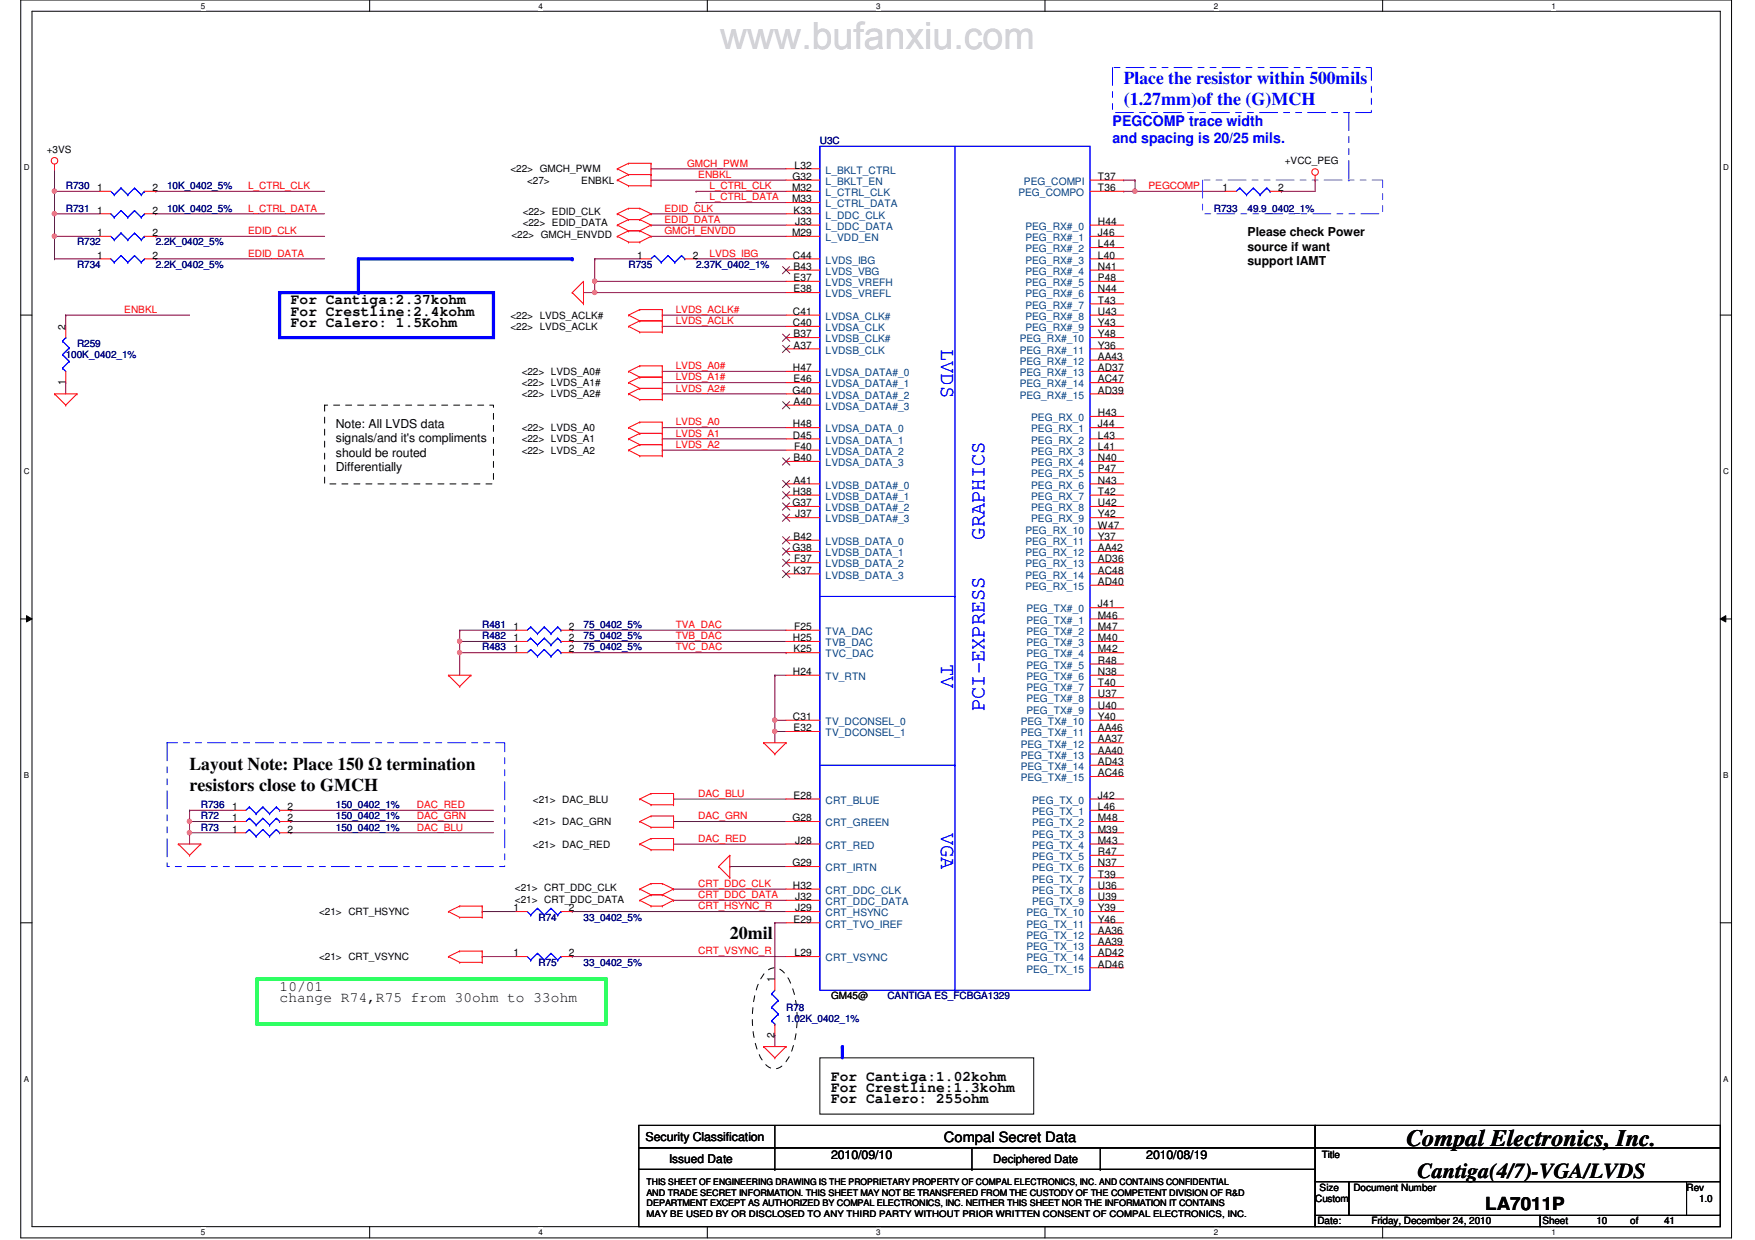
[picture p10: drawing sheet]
<svg xmlns="http://www.w3.org/2000/svg" width="297mm" height="210mm" viewBox="0 0 297 210" stroke-linecap="round" stroke-linejoin="round" font-family="sans-serif">
<path d="M3.5 0h289.6v209.5h-289.6zM5.4 1.9h285.8v205.7h-285.8z" fill="none" stroke="#000" stroke-width=".17"/>
<g fill="#fff">
<path d="M34 .2h.8v1.5h-.8z"/>
<path d="M34 207.9h.8v1.5h-.8z"/>
</g>
<path d="M62.6 0v1.9M62.6 207.6v1.9" fill="none" stroke="#000" stroke-width=".17"/>
<g fill="#fff">
<path d="M91.1 .2h.8v1.5h-.8z"/>
<path d="M91.1 207.9h.8v1.5h-.8z"/>
</g>
<path d="M119.7 0v1.9M119.7 207.6v1.9" fill="none" stroke="#000" stroke-width=".17"/>
<g fill="#fff">
<path d="M148.3 .2h.8v1.5h-.8z"/>
<path d="M148.3 207.9h.8v1.5h-.8z"/>
</g>
<path d="M176.9 0v1.9M176.9 207.6v1.9" fill="none" stroke="#000" stroke-width=".17"/>
<g fill="#fff">
<path d="M205.4 .2h.8v1.5h-.8z"/>
<path d="M205.4 207.9h.8v1.5h-.8z"/>
</g>
<path d="M234 0v1.9M234 207.6v1.9" fill="none" stroke="#000" stroke-width=".17"/>
<g fill="#fff">
<path d="M262.6 .2h.8v1.5h-.8z"/>
<path d="M262.6 207.9h.8v1.5h-.8z"/>
<path d="M4 27.6h1v1.5h-1z"/>
<path d="M291.7 27.6h.9v1.5h-.9z"/>
<path d="M4 79h1v1.6h-1z"/>
<path d="M291.7 79h.9v1.6h-.9z"/>
</g>
<path d="M3.5 53.3h1.9M291.2 53.3h1.9" fill="none" stroke="#000" stroke-width=".17"/>
<g fill="#fff">
<path d="M4 130.5h.9v1.5h-.9z"/>
<path d="M291.7 130.5h.9v1.5h-.9z"/>
</g>
<path d="M3.5 104.8h1.9M4.5 104.2l.9 .6-.9 .5zM291.2 104.8l.9-.6v1.1zM291.2 104.8h1.9" fill="none" stroke="#000" stroke-width=".17"/>
<path d="M4.5 104.2l.9 .6-.9 .5zM291.2 104.8l.9-.6v1.1z" fill="#000"/>
<g fill="#fff">
<path d="M4 181.9h.9v1.5h-.9z"/>
<path d="M291.7 181.9h.9v1.5h-.9z"/>
</g>
<path d="M3.5 156.2h1.9M291.2 156.2h1.9" fill="none" stroke="#000" stroke-width=".17"/>
<g fill="none" stroke="#800040" stroke-width=".17">
<path d="M110.2 30.5h.1M110.2 30.5h22.8M117.8 32.4h.1M117.8 32.4h15.2M192.1 32.4h.1M192.1 32.4h15.2M216.9 32.4h.1M222.6 30.5h.1M222.6 30.5v1.9h-5.7M110.2 40h.1M110.2 40h22.8M112.1 53.3h.1"/>
<path d="M112.1 55.2h.1M112.1 53.3h20.9M112.1 55.2h20.9M112.1 72.4h.1M112.1 64.8h.1M112.1 66.7h.1M112.1 74.3h.1M112.1 76.2h.1M112.1 62.9h.1M112.1 72.4h20.9M112.1 64.8h20.9M112.1 66.7h20.9"/>
<path d="M112.1 74.3h20.9M112.1 76.2h20.9M112.1 62.9h20.9M131.1 114.3h.1M131.1 114.3h1.9M114 139.1h.1M114 135.3h.1M114 139.1h19M114 135.3h19M114 142.9h.1M114 142.9h19M123.5 146.7h.1"/>
<path d="M123.5 146.7h9.5"/>
</g>
<circle cx="192.1" cy="32.4" r=".37" fill="#f0f"/>
<circle cx="192.1" cy="32.4" r=".37" fill="none" stroke="#f0f" stroke-width=".17"/>
<path d="M190.2 30.5h.1M190.2 32.4h.1M190.2 30.5h1.9M192.1 30.5h.1M192.1 30.5v1.9h-1.9M131.1 123.8h.1M131.1 121.9h.1M131.1 123.8h1.9M131.1 121.9v1.9" fill="none" stroke="#800040" stroke-width=".17"/>
<circle cx="131.1" cy="123.8" r=".37" fill="#f0f"/>
<circle cx="131.1" cy="123.8" r=".37" fill="none" stroke="#f0f" stroke-width=".17"/>
<circle cx="131.1" cy="121.9" r=".37" fill="#f0f"/>
<circle cx="131.1" cy="121.9" r=".37" fill="none" stroke="#f0f" stroke-width=".17"/>
<path d="M100.7 47.6h.1M100.7 47.6h32.3M131.1 121.9h.1M131.1 123.8h.1M131.1 121.9h1.9M131.1 123.8v1.9M81.6 154.3h.1M81.6 154.3h5.7M96.9 154.3h.1M96.9 154.3h36.1M96.9 161.9h.1M96.9 161.9h36.1" fill="none" stroke="#800040" stroke-width=".17"/>
<circle cx="100.6" cy="47.6" r=".37" fill="#f0f"/>
<circle cx="100.6" cy="47.6" r=".37" fill="none" stroke="#f0f" stroke-width=".17"/>
<path d="M100.7 43.8h.1M100.7 49.5h.1M100.7 43.8h7.6M100.7 49.5h32.3M131.1 114.3h.1M131.1 114.3v7.6" fill="none" stroke="#800040" stroke-width=".17"/>
<circle cx="100.6" cy="49.5" r=".37" fill="#f0f"/>
<circle cx="100.6" cy="49.5" r=".37" fill="none" stroke="#f0f" stroke-width=".17"/>
<g fill="none" stroke="#800040" stroke-width=".17">
<path d="M117.8 43.8h.1M117.8 43.8h15.2M32.1 137.2h.1M32.1 139.1h.1M32.1 139.1h7.6M32.1 137.2h7.6M49.2 139.1h.1M49.2 137.2h.1M49.2 139.1h34.3M49.2 137.2h34.3M32.1 141h.1M32.1 141h7.6"/>
<path d="M32.1 141v1.9M49.2 141h.1M49.2 141h34.3"/>
</g>
<circle cx="32.1" cy="140.9" r=".37" fill="#f0f"/>
<circle cx="32.1" cy="140.9" r=".37" fill="none" stroke="#f0f" stroke-width=".17"/>
<g fill="none" stroke="#800040" stroke-width=".17">
<path d="M9.2 32.4h.1M9.2 32.4v3.8M26.4 36.2h.1M26.4 36.2h28.5M110.2 38.1h.1M110.2 36.2h.1M110.2 38.1h22.8M110.2 36.2h22.8M77.8 108.6h.1M77.8 110.5h.1M77.8 108.6h9.5M77.8 110.5v3.8"/>
<path d="M96.9 108.6h.1M96.9 106.7h.1M96.9 108.6h36.1M96.9 106.7h36.1M114 152.4h.1M114 150.5h.1M114 152.4h19M114 150.5h19M131.1 156.2h.1M131.1 156.2v9.5M131.1 156.2h1.9M81.6 161.9h.1"/>
<path d="M81.6 161.9h5.7M131.1 175.3h.1M131.1 175.3v1.9"/>
</g>
<circle cx="9.2" cy="32.4" r=".37" fill="#f0f"/>
<circle cx="9.2" cy="32.4" r=".37" fill="none" stroke="#f0f" stroke-width=".17"/>
<path d="M9.2 36.2h.1M9.2 36.2v3.8M9.2 40h.1M9.2 40h7.6" fill="none" stroke="#800040" stroke-width=".17"/>
<circle cx="9.2" cy="36.2" r=".37" fill="#f0f"/>
<circle cx="9.2" cy="36.2" r=".37" fill="none" stroke="#f0f" stroke-width=".17"/>
<path d="M9.2 40h.1M9.2 40v3.8" fill="none" stroke="#800040" stroke-width=".17"/>
<circle cx="9.2" cy="40" r=".37" fill="#f0f"/>
<circle cx="9.2" cy="40" r=".37" fill="none" stroke="#f0f" stroke-width=".17"/>
<path d="M9.2 43.8h.1M9.2 43.8h7.6M26.4 43.8h.1M26.4 40h.1M26.4 43.8h28.5M26.4 40h28.5M77.8 110.5h.1M77.8 110.5h9.5M96.9 110.5h36.1M133 110.5h.1" fill="none" stroke="#800040" stroke-width=".17"/>
<circle cx="77.8" cy="110.5" r=".37" fill="#f0f"/>
<circle cx="77.8" cy="110.5" r=".37" fill="none" stroke="#f0f" stroke-width=".17"/>
<path d="M9.2 32.4h.1M9.2 28.6h.1M9.2 32.4h7.6M9.2 28.6v3.8M32.1 139.1h.1M32.1 139.1v1.9" fill="none" stroke="#800040" stroke-width=".17"/>
<circle cx="32.1" cy="139" r=".37" fill="#f0f"/>
<circle cx="32.1" cy="139" r=".37" fill="none" stroke="#f0f" stroke-width=".17"/>
<path d="M9.2 36.2h.1M9.2 36.2h7.6M77.8 106.7h.1M77.8 108.6h.1M77.8 106.7h9.5M77.8 106.7v3.8M32.1 137.2h.1M32.1 137.2v1.9" fill="none" stroke="#800040" stroke-width=".17"/>
<circle cx="77.8" cy="108.6" r=".37" fill="#f0f"/>
<circle cx="77.8" cy="108.6" r=".37" fill="none" stroke="#f0f" stroke-width=".17"/>
<g fill="none" stroke="#800040" stroke-width=".17">
<path d="M26.4 32.4h.1M26.4 32.4h28.5M110.2 28.6h.1M110.2 28.6h22.8M117.8 34.3h.1M117.8 34.3h15.2M11.1 53.3h.1M11.1 53.3v1.9M11.1 53.3h21M98.8 49.5h.1M100.7 47.6h.1M100.7 43.8h.1"/>
<path d="M100.7 43.8v5.7h-1.9M11.1 64.8h.1M11.1 64.8v1.9"/>
</g>
<g fill="none" stroke="#f00" stroke-width=".17">
<path d="M9.2 28.6h.1M9.2 27.8v.8M104.5 28.6h.1M104.5 36.2h.1M104.5 38.1h.1M104.5 30.5h.1M104.5 28.6l1.9 .9M104.5 36.2l1.9 1M104.5 38.1l1.9 1M104.5 30.5l1.9 1M106.4 27.6h.1M106.4 29.5h.1"/>
<path d="M106.4 39.1h.1M106.4 37.2h.1M106.4 35.3h.1M106.4 31.5h.1M106.4 27.6h3.8M106.4 27.6l-1.9 1M106.4 29.5h3.8M106.4 39.1h1.9M106.4 39.1l-1.9 .9M106.4 37.2h1.9M106.4 35.3h1.9M106.4 35.3l-1.9 .9"/>
<path d="M106.4 37.2l-1.9 .9M106.4 31.5h3.8M106.4 29.5l-1.9 1M108.3 39.1h.1M108.3 37.2h.1M108.3 35.3h.1M108.3 39.1l1.9 .9M108.3 35.3l1.9 .9M108.3 37.2l1.9 .9M110.2 29.5h.1M110.2 27.6h.1M110.2 36.2h.1"/>
<path d="M110.2 38.1h.1M110.2 31.5h.1M110.2 27.6v3.9M110.2 36.2l-1.9 1M110.2 38.1l-1.9 1M222.6 30.5h.1M222.6 29.7v.8M96.9 49.5h.1M96.9 49.5l1.9 1.9M98.8 47.6h.1M98.8 51.4h.1M98.8 47.6v3.8"/>
<path d="M98.8 47.6l-1.9 1.9M104.5 40h.1M104.5 40l1.9 1M106.4 53.3h.1M106.4 55.2h.1M106.4 41h.1M106.4 53.3l1.9 1M106.4 55.2l1.9 1M106.4 41h1.9M108.3 52.4h.1M108.3 54.3h.1M108.3 56.2h.1"/>
<path d="M108.3 41h.1M108.3 52.4h3.8M108.3 52.4l-1.9 .9M108.3 54.3h3.8M108.3 54.3l-1.9 .9M108.3 56.2h3.8M110.2 40h.1M110.2 40l-1.9 1M112.1 54.3h.1M112.1 52.4h.1M112.1 56.2h.1M112.1 52.4v3.8"/>
<path d="M9.2 66.7h.1M9.2 66.7h3.8M9.2 66.7l1.9 1.9M11.1 68.6h.1M13 66.7h.1M13 66.7l-1.9 1.9M106.4 64.8h.1M106.4 66.7h.1M106.4 62.9h.1M106.4 74.3h.1M106.4 76.2h.1M106.4 72.4h.1"/>
<path d="M106.4 64.8l1.9 .9M106.4 66.7l1.9 .9M106.4 62.9l1.9 .9M106.4 74.3l1.9 1M106.4 76.2l1.9 1M106.4 72.4l1.9 1M108.3 63.8h.1M108.3 65.7h.1M108.3 67.6h.1M108.3 61.9h.1M108.3 73.4h.1M108.3 75.3h.1"/>
<path d="M108.3 77.2h.1M108.3 71.5h.1M108.3 63.8h3.8M108.3 63.8l-1.9 1M108.3 65.7h3.8M108.3 65.7l-1.9 1M108.3 67.6h3.8M108.3 61.9h3.8M108.3 61.9l-1.9 1M108.3 73.4h3.8M108.3 73.4l-1.9 .9M108.3 75.3h3.8"/>
<path d="M108.3 75.3l-1.9 .9M108.3 77.2h3.8M108.3 71.5h3.8M108.3 71.5l-1.9 .9M112.1 65.7h.1M112.1 63.8h.1M112.1 67.6h.1M112.1 61.9h.1M112.1 75.3h.1M112.1 73.4h.1M112.1 77.2h.1M112.1 71.5h.1"/>
<path d="M112.1 61.9v5.7M112.1 71.5v5.7M75.9 114.3h.1M75.9 114.3h3.8M75.9 114.3l1.9 1.9M77.8 116.2h.1M79.7 114.3h.1M79.7 114.3l-1.9 1.9M108.3 135.3h.1M108.3 139.1h.1M108.3 135.3l1.9 .9M108.3 139.1l1.9 .9"/>
<path d="M110.2 134.3h.1M110.2 136.2h.1M110.2 138.1h.1M110.2 134.3h3.8M110.2 134.3l-1.9 1M110.2 136.2h3.8M110.2 138.1h3.8M110.2 138.1l-1.9 1M114 136.2h.1M114 134.3h.1M114 138.1h.1M114 134.3v1.9"/>
<path d="M114 138.1v1.9M129.2 125.7h.1M129.2 125.7h3.8M129.2 125.7l1.9 1.9M131.1 127.6h.1M133 125.7h.1M133 125.7l-1.9 1.9M30.2 142.9h.1M30.2 142.9h3.8M30.2 142.9l1.9 1.9M32.1 144.8h.1M34 142.9h.1"/>
<path d="M34 142.9l-1.9 1.9M75.9 154.3h.1M75.9 154.3l1.9 1M77.8 153.4h.1M77.8 155.3h.1M77.8 153.4h3.8M77.8 153.4l-1.9 .9M77.8 155.3h3.8M81.6 155.3h.1M81.6 153.4h.1M81.6 153.4v1.9M108.3 142.9h.1"/>
<path d="M108.3 152.4h.1M108.3 150.5h.1M108.3 142.9l1.9 .9M108.3 152.4l1.9 1M108.3 150.5l1.9 1M110.2 140h.1M110.2 141.9h.1M110.2 143.8h.1M110.2 151.5h.1M110.2 153.4h.1M110.2 149.6h.1M110.2 140h3.8"/>
<path d="M110.2 141.9h3.8M110.2 141.9l-1.9 1M110.2 143.8h3.8M110.2 151.5l-1.9 .9M110.2 151.5h1.9M110.2 153.4h1.9M110.2 149.6l-1.9 .9M110.2 149.6h1.9M112.1 151.5h.1M112.1 153.4h.1M112.1 149.6h.1M112.1 151.5l1.9 .9"/>
<path d="M112.1 149.6l1.9 .9M114 140h.1M114 143.8h.1M114 141.9h.1M114 152.4h.1M114 150.5h.1M114 141.9v1.9M114 152.4l-1.9 1M114 150.5l-1.9 1M121.6 146.7h.1M121.6 146.7l1.9 1.9M123.5 148.6h.1"/>
<path d="M123.5 144.8h.1M123.5 144.8v3.8M123.5 144.8l-1.9 1.9M75.9 161.9h.1M75.9 161.9l1.9 1M77.8 161h.1M77.8 162.9h.1M77.8 161h3.8M77.8 161l-1.9 .9M77.8 162.9h3.8M81.6 162.9h.1M81.6 161h.1"/>
<path d="M81.6 161v1.9M129.2 177.2h.1M129.2 177.2h3.8M129.2 177.2l1.9 1.9M131.1 179.1h.1M133 177.2h.1M133 177.2l-1.9 1.9"/>
<circle cx="9.2" cy="27.2" r=".56"/>
<circle cx="222.6" cy="29.1" r=".56"/>
</g>
<g fill="none" stroke="#000" stroke-width=".17">
<path d="M138.8 179.1h36.2v9.5h-36.2zM108.1 190.5h114.5v3.8h-114.5zM108.1 194.3h114.5v3.7h-114.5zM108.1 198h114.5v9.6h-114.5zM131.1 194.3h.1M131.1 198h.1M131.1 190.5v7.5M164.5 198h.1M164.5 194.3v3.7M186.2 198h.1M186.2 194.3v3.7M222.6 190.5h68.6v3.8h-68.6z"/>
<path d="M222.6 194.3h68.6v5.7h-68.6zM222.6 200h5.7v5.7h-5.7zM222.6 205.7h38.1v1.9h-38.1zM228.3 200h57.1v5.7h-57.1zM260.7 205.7h30.5v1.9h-30.5zM285.4 200h5.8v5.7h-5.8z"/>
</g>
<path d="M54.9 68.6h28.6v13.3h-28.6z" fill="none" stroke="#000" stroke-width=".17" stroke-dasharray="1 1 1 1 1 1 1 1"/>
<path d="M47.3 49.5h36.2v7.6h-36.2zM60.7 43.8v5.7" fill="none" stroke="#00f" stroke-width=".55"/>
<circle cx="60.7" cy="49.5" r=".28" fill="#00f"/>
<path d="M60.7 43.8h36.2" fill="none" stroke="#00f" stroke-width=".55"/>
<circle cx="96.9" cy="43.8" r=".28" fill="#00f"/>
<path d="M142.6 177.2v1.9" fill="none" stroke="#00f" stroke-width=".55"/>
<circle cx="142.6" cy="177.2" r=".28" fill="#00f"/>
<path d="M129.4 164.8a2.05 2.05 0 0 1 3.4 0 13.4 13.4 0 0 1 2.1 9 11.3 11.3 0 0 1-2.1 6.2 2.05 2.05 0 0 1-3.4 0 13.6 13.6 0 0 1-2-9 11.3 11.3 0 0 1 2-6.2z" fill="none" stroke="#000" stroke-width=".17" stroke-dasharray="1 1 1 1 1 1 1 1"/>
<path d="M203.5 30.5h30.5v5.7h-30.5z" fill="none" stroke="#8000ff" stroke-width=".17" stroke-dasharray="3 1 1 1 1 1"/>
<path d="M188.3 11.4h43.8v7.6h-43.8zM228.3 19v11.5M228.3 30.5h.1M28.3 125.7h57.1v21h-57.1z" fill="none" stroke="#00f" stroke-width=".17" stroke-dasharray="3 1 1 1 1 1"/>
<path d="M43.5 165.7h59.1v7.7h-59.1z" fill="none" stroke="#00ff40" stroke-width=".55"/>
<g fill="none" stroke="#00f" stroke-width=".17">
<path d="M18.8 36.2l.5 .6M18.8 32.4l.5 .6M19.3 36.8h.1M19.3 33h.1M20.5 35.6h.1M20.5 31.8h.1M20.5 39.5h.1M20.5 35.6l-1.2 1.2M20.5 35.6l1.1 1.2M20.5 31.8l-1.2 1.2M20.5 31.8l1.1 1.2M20.5 39.5l-1.2 1.1"/>
<path d="M20.5 39.5l1.1 1.1M21.6 36.8h.1M21.6 33h.1M22.8 35.6h.1M22.8 31.8h.1M22.8 39.5h.1M22.8 35.6l-1.2 1.2M22.8 35.6l1.1 1.2M22.8 31.8l-1.2 1.2M22.8 31.8l1.1 1.2M22.8 39.5l-1.2 1.1M22.8 39.5l1.1 1.1"/>
<path d="M23.9 36.8h.1M23.9 33h.1M24.5 36.2h.1M24.5 32.4h.1M24.5 36.2l-.6 .6M24.5 32.4l-.6 .6M138.8 24.8h45.7v142.8h-45.7zM161.6 24.8v142.8M209.8 31.8h.1M209.8 31.8l-.6 .6M209.8 31.8l1.2 1.2M211 33h.1"/>
<path d="M212.1 31.8h.1M212.1 31.8l-1.1 1.2M212.1 31.8l1.2 1.2M213.3 33h.1M214.4 31.8h.1M214.4 31.8l-1.1 1.2M214.4 31.8l.6 .6M215 32.4h.1M10.6 57.7h.1M10.6 57.7l1.1 1.2M11.1 57.1h.1M11.1 57.1l-.5 .6"/>
<path d="M11.7 58.9h.1M11.7 58.9l-1.1 1.1M18.8 43.8l.5 .6M18.8 40l.5 .6M19.3 44.4h.1M19.3 40.6h.1M20.5 43.3h.1M20.5 43.3l-1.2 1.1M20.5 43.3l1.1 1.1M21.6 44.4h.1M21.6 40.6h.1M22.8 43.3h.1"/>
<path d="M22.8 43.3l-1.2 1.1M22.8 43.3l1.1 1.1M23.9 44.4h.1M23.9 40.6h.1M24.5 43.8h.1M24.5 40h.1M24.5 43.8l-.6 .6M24.5 40l-.6 .6M110.8 43.3h.1M110.8 43.3l-.6 .5M110.8 43.3l1.1 1.1M111.9 44.4h.1"/>
<path d="M113.1 43.3h.1M113.1 43.3l-1.2 1.1M113.1 43.3l1.1 1.1M114.2 44.4h.1M115.4 43.3h.1M115.4 43.3l-1.2 1.1M115.4 43.3l.5 .5M115.9 43.8h.1M10.6 62.3h.1M10.6 60h.1M10.6 62.3l.5 .6M10.6 60l1.1 1.2"/>
<path d="M11.7 61.2h.1M11.7 61.2l-1.1 1.1M89.8 106.1h.1M89.8 108h.1M89.8 109.9h.1M89.8 106.1l-.6 .6M89.8 106.1l1.2 1.2M89.8 108l-.6 .6M89.8 108l1.2 1.2M89.8 109.9l-.6 .6M89.8 109.9l1.2 1.2M91 107.3h.1"/>
<path d="M91 109.2h.1M91 111.1h.1M92.1 106.1h.1M92.1 108h.1M92.1 109.9h.1M92.1 106.1l-1.1 1.2M92.1 106.1l1.2 1.2M92.1 108l-1.1 1.2M92.1 108l1.2 1.2M92.1 109.9l-1.1 1.2M92.1 109.9l1.2 1.2M93.3 107.3h.1"/>
<path d="M93.3 109.2h.1M93.3 111.1h.1M94.4 106.1h.1M94.4 108h.1M94.4 109.9h.1M94.4 106.1l-1.1 1.2M94.4 106.1l.5 .6M94.4 108l-1.1 1.2M94.4 108l.5 .6M94.4 109.9l-1.1 1.2M94.4 109.9l.5 .6M94.9 106.7h.1"/>
<path d="M94.9 108.6h.1M94.9 110.5h.1M138.8 101h22.8M161.6 101h.1M42.2 138.5h.1M42.2 136.6h.1M42.2 138.5l-.6 .6M42.2 138.5l1.1 1.2M42.2 136.6l-.6 .6M42.2 136.6l1.1 1.2M43.3 139.7h.1M43.3 137.8h.1"/>
<path d="M44.5 138.5h.1M44.5 136.6h.1M44.5 138.5l-1.2 1.2M44.5 138.5l1.1 1.2M44.5 136.6l-1.2 1.2M44.5 136.6l1.1 1.2M45.6 139.7h.1M45.6 137.8h.1M46.8 138.5h.1M46.8 136.6h.1M46.8 138.5l-1.2 1.2M46.8 138.5l.5 .6"/>
<path d="M46.8 136.6l-1.2 1.2M46.8 136.6l.5 .6M47.3 139.1h.1M47.3 137.2h.1M138.8 129.5h22.8M161.6 129.5h.1M42.2 140.4h.1M42.2 140.4l-.6 .6M42.2 140.4l1.1 1.2M43.3 141.6h.1M44.5 140.4h.1M44.5 140.4l-1.2 1.2"/>
<path d="M44.5 140.4l1.1 1.2M45.6 141.6h.1M46.8 140.4h.1M46.8 140.4l-1.2 1.2M46.8 140.4l.5 .6M47.3 141h.1M89.2 154.3l.6 .6M89.8 154.9h.1M91 153.8h.1M91 153.8l-1.2 1.1M91 153.8l1.1 1.1M92.1 154.9h.1"/>
<path d="M93.3 153.8h.1M93.3 153.8l-1.2 1.1M93.3 153.8l1.1 1.1M94.4 154.9h.1M94.9 154.3h.1M94.9 154.3l-.5 .6M89.2 161.9l.6 .6M89.8 162.5h.1M91 161.4h.1M91 161.4l-1.2 1.1M91 161.4l1.1 1.1M92.1 162.5h.1"/>
<path d="M93.3 161.4h.1M93.3 161.4l-1.2 1.1M93.3 161.4l1.1 1.1M94.4 162.5h.1M94.9 161.9h.1M94.9 161.9l-.5 .6M130.6 168.2h.1M130.6 170.5h.1M130.6 172.8h.1M130.6 168.2l1.1 1.2M130.6 170.5l1.1 1.2M130.6 172.8l.5 .6"/>
<path d="M131.1 173.4h.1M131.1 167.6l-.5 .6M131.7 169.4h.1M131.7 171.7h.1M131.7 169.4l-1.1 1.1M131.7 171.7l-1.1 1.1M161.6 167.6h.1"/>
</g>
<g fill="none" stroke="#f00" stroke-width=".17">
<path d="M16.8 36.2h2M16.8 32.4h2M24.5 36.2h1.9M24.5 32.4h1.9M133 36.2h5.8M133 30.5h5.8M133 32.4h5.8M133 38.1h5.8M133 28.6h5.8M133 34.3h5.8M184.5 30.5h5.7M184.5 32.4h5.7"/>
<path d="M184.5 38.1h5.7M207.3 32.4h1.9M215 32.4h1.9M11.1 55.2v1.9M16.8 40h2M16.8 43.8h2M24.5 40h1.9M24.5 43.8h1.9M108.3 43.8h1.9M115.9 43.8h1.9M133 40h5.8M133 43.8h5.8"/>
<path d="M133 45.7h5.8M133 47.6h5.8M133 49.5h5.8M133 53.3h5.8M133 55.2h5.8M133 57.1h5.8M133 59.1h5.8M184.5 40h5.7M184.5 41.9h5.7M184.5 43.8h5.7M184.5 45.7h5.7M184.5 47.6h5.7"/>
<path d="M184.5 49.5h5.7M184.5 51.4h5.7M184.5 53.3h5.7M184.5 55.2h5.7M184.5 57.1h5.7M184.5 59.1h5.7M11.1 62.9v1.9M133 62.9h5.8M133 64.8h5.8M133 66.7h5.8M133 72.4h5.8M133 74.3h5.8"/>
<path d="M133 76.2h5.8M133 78.1h5.8M133 68.6h5.8M184.5 61h5.7M184.5 62.9h5.7M184.5 64.8h5.7M184.5 66.7h5.7M184.5 70.5h5.7M184.5 72.4h5.7M184.5 74.3h5.7M184.5 76.2h5.7M184.5 78.1h5.7"/>
<path d="M133 81.9h5.8M133 83.8h5.8M133 85.7h5.8M133 87.6h5.8M133 91.4h5.8M133 93.3h5.8M133 95.2h5.8M133 97.2h5.8M184.5 80h5.7M184.5 81.9h5.7M184.5 83.8h5.7M184.5 85.7h5.7"/>
<path d="M184.5 87.6h5.7M184.5 89.5h5.7M184.5 91.4h5.7M184.5 93.3h5.7M184.5 95.2h5.7M184.5 97.2h5.7M184.5 99.1h5.7M87.3 106.7h1.9M87.3 108.6h1.9M87.3 110.5h1.9M94.9 106.7h2M94.9 108.6h2"/>
<path d="M94.9 110.5h2M133 106.7h5.8M133 108.6h5.8M133 110.5h5.8M133 114.3h5.8M184.5 102.9h5.7M184.5 104.8h5.7M184.5 106.7h5.7M184.5 108.6h5.7M184.5 110.5h5.7M184.5 112.4h5.7M184.5 114.3h5.7"/>
<path d="M184.5 116.2h5.7M184.5 118.1h5.7M39.7 137.2h1.9M39.7 139.1h1.9M47.3 137.2h1.9M47.3 139.1h1.9M133 121.9h5.8M133 123.8h5.8M133 135.3h5.8M133 139.1h5.8M184.5 120h5.7M184.5 121.9h5.7"/>
<path d="M184.5 123.8h5.7M184.5 125.7h5.7M184.5 127.6h5.7M184.5 129.5h5.7M184.5 131.4h5.7M184.5 135.3h5.7M184.5 137.2h5.7M184.5 139.1h5.7M39.7 141h1.9M47.3 141h1.9M87.3 154.3h1.9M94.9 154.3h2"/>
<path d="M133 142.9h5.8M133 146.7h5.8M133 150.5h5.8M133 152.4h5.8M133 154.3h5.8M133 156.2h5.8M184.5 141h5.7M184.5 142.9h5.7M184.5 144.8h5.7M184.5 146.7h5.7M184.5 148.6h5.7M184.5 150.5h5.7"/>
<path d="M184.5 152.4h5.7M184.5 154.3h5.7M184.5 156.2h5.7M184.5 158.1h5.7M87.3 161.9h1.9M94.9 161.9h2M131.1 165.7v1.9M131.1 173.4v1.9M133 161.9h5.8M184.5 160h5.7M184.5 161.9h5.7M184.5 163.8h5.7"/>
</g>
<g fill="none" stroke="#804000" stroke-width=".17">
<path d="M132.5 45.1l1.2 1.3M132.5 56.6l1.2 1.2M132.5 58.5l1.2 1.2M133.6 45.1l-1.2 1.3M133.6 56.6l-1.2 1.2M133.6 58.5l-1.2 1.2M132.5 68l1.2 1.2M132.5 77.5l1.2 1.2M133.6 68l-1.2 1.2M133.6 77.5l-1.2 1.2M132.5 81.3l1.2 1.2M132.5 83.2l1.2 1.3"/>
<path d="M132.5 85.1l1.2 1.3M132.5 87l1.2 1.3M132.5 90.8l1.2 1.3M132.5 92.8l1.2 1.2M132.5 94.7l1.2 1.2M132.5 96.6l1.2 1.2M133.6 81.3l-1.2 1.2M133.6 83.2l-1.2 1.3M133.6 85.1l-1.2 1.3M133.6 87l-1.2 1.3M133.6 90.8l-1.2 1.3M133.6 92.8l-1.2 1.2"/>
<path d="M133.6 94.7l-1.2 1.2M133.6 96.6l-1.2 1.2"/>
</g>
<circle cx="192.1" cy="32.4" r=".37" fill="#f0f"/>
<circle cx="192.1" cy="32.4" r=".37" fill="none" stroke="#f0f" stroke-width=".17"/>
<circle cx="131.1" cy="123.8" r=".37" fill="#f0f"/>
<circle cx="131.1" cy="123.8" r=".37" fill="none" stroke="#f0f" stroke-width=".17"/>
<circle cx="131.1" cy="121.9" r=".37" fill="#f0f"/>
<circle cx="131.1" cy="121.9" r=".37" fill="none" stroke="#f0f" stroke-width=".17"/>
<circle cx="100.6" cy="47.6" r=".37" fill="#f0f"/>
<circle cx="100.6" cy="47.6" r=".37" fill="none" stroke="#f0f" stroke-width=".17"/>
<circle cx="100.6" cy="49.5" r=".37" fill="#f0f"/>
<circle cx="100.6" cy="49.5" r=".37" fill="none" stroke="#f0f" stroke-width=".17"/>
<circle cx="32.1" cy="140.9" r=".37" fill="#f0f"/>
<circle cx="32.1" cy="140.9" r=".37" fill="none" stroke="#f0f" stroke-width=".17"/>
<circle cx="9.2" cy="32.4" r=".37" fill="#f0f"/>
<circle cx="9.2" cy="32.4" r=".37" fill="none" stroke="#f0f" stroke-width=".17"/>
<circle cx="9.2" cy="36.2" r=".37" fill="#f0f"/>
<circle cx="9.2" cy="36.2" r=".37" fill="none" stroke="#f0f" stroke-width=".17"/>
<circle cx="9.2" cy="40" r=".37" fill="#f0f"/>
<circle cx="9.2" cy="40" r=".37" fill="none" stroke="#f0f" stroke-width=".17"/>
<circle cx="77.8" cy="110.5" r=".37" fill="#f0f"/>
<circle cx="77.8" cy="110.5" r=".37" fill="none" stroke="#f0f" stroke-width=".17"/>
<circle cx="32.1" cy="139" r=".37" fill="#f0f"/>
<circle cx="32.1" cy="139" r=".37" fill="none" stroke="#f0f" stroke-width=".17"/>
<circle cx="77.8" cy="108.6" r=".37" fill="#f0f"/>
<circle cx="77.8" cy="108.6" r=".37" fill="none" stroke="#f0f" stroke-width=".17"/>
<text font-size="4" x="238" y="194.1">Compal Electronics, Inc.</text>
<g font-size="3.6" fill="#00f">
<text x="159.3" y="59.1" transform="rotate(90 159.3 59.1)">LVDS</text>
<text x="166.6" y="91.4" transform="rotate(-90 166.6 91.4)">GRAPHICS</text>
<text x="159.3" y="112.4" transform="rotate(90 159.3 112.4)">TV</text>
<text x="166.6" y="120.4" transform="rotate(-90 166.6 120.4)">PCI-EXPRESS</text>
<text x="159.3" y="141" transform="rotate(90 159.3 141)">VGA</text>
</g>
<text font-size="3.6" x="239.9" y="199.5">Cantiga(4/7)-VGA/LVDS</text>
<g font-size="3" fill="#00f">
<text x="190.2" y="14.2">Place the resistor within 500mils</text>
<text x="190.2" y="17.7">(1.27mm)of the (G)MCH</text>
</g>
<g font-size="3">
<text x="32.1" y="130.4">Layout Note: Place 150 Ω termination</text>
<text x="32.1" y="133.9">resistors close to GMCH</text>
<text x="123.5" y="159">20mil</text>
<text x="251.4" y="204.8">LA7011P</text>
</g>
<g font-size="2.5" fill="#00f">
<text x="188.3" y="21.3">PEGCOMP trace width</text>
<text x="188.3" y="24.2">and spacing is 20/25 mils.</text>
</g>
<g font-size="2.5">
<text x="49.2" y="51.5">For Cantiga:2.37kohm</text>
<text x="49.2" y="53.4">For Crestline:2.4kohm</text>
<text x="49.2" y="55.3">For Calero: 1.5Kohm</text>
<text x="47.3" y="167.7">10/01</text>
<text x="47.3" y="169.6">change R74,R75 from 30ohm to 33ohm</text>
<text x="140.7" y="183">For Cantiga:1.02kohm</text>
<text x="140.7" y="184.9">For Crestline:1.3kohm</text>
<text x="140.7" y="186.8">For Calero: 255ohm</text>
</g>
<text font-size="2.4" x="159.7" y="193.3">Compal Secret Data</text>
<g font-size="2.1">
<text x="211.2" y="40">Please check Power</text>
<text x="211.2" y="42.5">source if want</text>
<text x="211.2" y="44.9">support IAMT</text>
<text x="56.9" y="72.4">Note: All LVDS data</text>
<text x="56.9" y="74.8">signals/and it's compliments</text>
<text x="56.9" y="77.3">should be routed</text>
<text x="56.9" y="79.8">Differentially</text>
<text x="109.3" y="193.2">Security Classification</text>
<text x="140.7" y="196.2">2010/09/10</text>
<text x="194" y="196.2">2010/08/19</text>
</g>
<g font-size="2">
<text x="113.2" y="196.8">Issued Date</text>
<text x="168.1" y="196.9">Deciphered Date</text>
</g>
<g font-size="1.7">
<text x="7.9" y="25.9">+3VS</text>
<text x="86.4" y="29.2">&lt;22&gt; GMCH_PWM</text>
<text x="134.5" y="28.5">L32</text>
<text x="217.5" y="27.8">+VCC_PEG</text>
<text x="16.4" y="32.3">1</text>
<text x="25.8" y="32.3">2</text>
<text x="89.2" y="31.1">&lt;27&gt;</text>
<text x="98.4" y="31.1">ENBKL</text>
<text x="134.1" y="32.3">M32</text>
<text x="134.1" y="34.2">M33</text>
<text x="134.1" y="30.4">G32</text>
<text x="185.8" y="30.4">T37</text>
<text x="185.8" y="32.3">T36</text>
<text x="206.9" y="32.3">1</text>
<text x="216.3" y="32.3">2</text>
<text x="16.4" y="36.2">1</text>
<text x="16.4" y="40">1</text>
<text x="25.8" y="36.2">2</text>
<text x="25.8" y="40">2</text>
<text x="86.6" y="40.2">&lt;22&gt; GMCH_ENVDD</text>
<text x="88.5" y="36.4">&lt;22&gt; EDID_CLK</text>
<text x="88.5" y="38.3">&lt;22&gt; EDID_DATA</text>
<text x="134.1" y="40">M29</text>
<text x="134.3" y="36.2">K33</text>
<text x="134.6" y="38.1">J33</text>
<text x="185.8" y="38.1">H44</text>
<text x="185.8" y="40">J46</text>
<text x="185.8" y="41.9">L44</text>
<text x="16.4" y="43.8">1</text>
<text x="25.8" y="43.8">2</text>
<text x="107.9" y="43.8">1</text>
<text x="117.3" y="43.8">2</text>
<text x="134.2" y="43.8">C44</text>
<text x="134.3" y="45.7">B43</text>
<text x="134.3" y="47.6">E37</text>
<text x="185.8" y="43.8">L40</text>
<text x="185.8" y="45.7">N41</text>
<text x="185.8" y="47.6">P48</text>
<text x="86.4" y="53.9">&lt;22&gt; LVDS_ACLK#</text>
<text x="134.2" y="53.3">C41</text>
<text x="134.3" y="49.5">E38</text>
<text x="185.8" y="49.5">N44</text>
<text x="185.8" y="51.4">T43</text>
<text x="185.8" y="53.3">U43</text>
<text x="11.1" y="55.8" transform="rotate(-90 11.1 55.8)">2</text>
<text x="86.4" y="55.8">&lt;22&gt; LVDS_ACLK</text>
<text x="134.2" y="55.2">C40</text>
<text x="134.3" y="57.1">B37</text>
<text x="134.3" y="59">A37</text>
<text x="185.8" y="55.2">Y43</text>
<text x="185.8" y="57.1">Y48</text>
<text x="185.8" y="59">Y36</text>
<text x="11.1" y="65.2" transform="rotate(-90 11.1 65.2)">1</text>
<text x="88.3" y="65.4">&lt;22&gt; LVDS_A1#</text>
<text x="88.3" y="63.5">&lt;22&gt; LVDS_A0#</text>
<text x="134.2" y="62.8">H47</text>
<text x="134.3" y="64.7">E46</text>
<text x="185.8" y="60.9">AA43</text>
<text x="185.8" y="62.8">AD37</text>
<text x="185.8" y="64.7">AC47</text>
<text x="88.3" y="67.3">&lt;22&gt; LVDS_A2#</text>
<text x="134.1" y="66.6">G40</text>
<text x="134.3" y="68.5">A40</text>
<text x="185.8" y="66.6">AD39</text>
<text x="185.8" y="70.4">H43</text>
<text x="88.3" y="74.9">&lt;22&gt; LVDS_A1</text>
<text x="88.3" y="76.8">&lt;22&gt; LVDS_A2</text>
<text x="88.3" y="73">&lt;22&gt; LVDS_A0</text>
<text x="134.2" y="72.3">H48</text>
<text x="134.2" y="74.3">D45</text>
<text x="134.4" y="76.2">F40</text>
<text x="185.8" y="72.3">J44</text>
<text x="185.8" y="74.3">L43</text>
<text x="185.8" y="76.2">L41</text>
<text x="134.2" y="83.8">H38</text>
<text x="134.3" y="78.1">B40</text>
<text x="134.3" y="81.9">A41</text>
<text x="185.8" y="78.1">N40</text>
<text x="185.8" y="80">P47</text>
<text x="185.8" y="81.9">N43</text>
<text x="185.8" y="83.8">T42</text>
<text x="134.1" y="85.7">G37</text>
<text x="134.6" y="87.6">J37</text>
<text x="185.8" y="85.7">U42</text>
<text x="185.8" y="87.6">Y42</text>
<text x="185.8" y="89.5">W47</text>
<text x="134.1" y="93.3">G38</text>
<text x="134.3" y="91.4">B42</text>
<text x="134.4" y="95.2">F37</text>
<text x="185.8" y="91.4">Y37</text>
<text x="185.8" y="93.3">AA42</text>
<text x="185.8" y="95.2">AD36</text>
<text x="134.3" y="97.1">K37</text>
<text x="185.8" y="97.1">AC48</text>
<text x="185.8" y="99">AD40</text>
<text x="86.9" y="106.6">1</text>
<text x="96.3" y="106.6">2</text>
<text x="134.4" y="106.6">F25</text>
<text x="185.8" y="102.8">J41</text>
<text x="185.8" y="104.7">M46</text>
<text x="185.8" y="106.6">M47</text>
<text x="86.9" y="108.5">1</text>
<text x="86.9" y="110.4">1</text>
<text x="96.3" y="108.5">2</text>
<text x="96.3" y="110.4">2</text>
<text x="134.2" y="108.5">H25</text>
<text x="134.3" y="110.4">K25</text>
<text x="185.8" y="108.5">M40</text>
<text x="185.8" y="110.4">M42</text>
<text x="185.8" y="112.4">R48</text>
<text x="134.2" y="114.3">H24</text>
<text x="185.8" y="114.3">N38</text>
<text x="185.8" y="116.2">T40</text>
<text x="185.8" y="118.1">U37</text>
<text x="185.8" y="120">U40</text>
<text x="134.2" y="121.9">C31</text>
<text x="134.3" y="123.8">E32</text>
<text x="185.8" y="121.9">Y40</text>
<text x="185.8" y="123.8">AA46</text>
<text x="185.8" y="125.7">AA37</text>
<text x="185.8" y="127.6">AA40</text>
<text x="185.8" y="129.5">AD43</text>
<text x="185.8" y="131.4">AC46</text>
<text x="39.3" y="137.1">1</text>
<text x="48.7" y="137.1">2</text>
<text x="90.2" y="135.8">&lt;21&gt; DAC_BLU</text>
<text x="134.3" y="135.2">E28</text>
<text x="185.8" y="135.2">J42</text>
<text x="185.8" y="137.1">L46</text>
<text x="39.3" y="140.9">1</text>
<text x="39.3" y="139">1</text>
<text x="48.7" y="140.9">2</text>
<text x="48.7" y="139">2</text>
<text x="90.2" y="139.7">&lt;21&gt; DAC_GRN</text>
<text x="90.2" y="143.5">&lt;21&gt; DAC_RED</text>
<text x="134.1" y="139">G28</text>
<text x="134.6" y="142.8">J28</text>
<text x="185.8" y="139">M48</text>
<text x="185.8" y="140.9">M39</text>
<text x="185.8" y="142.8">M43</text>
<text x="134.1" y="146.6">G29</text>
<text x="185.8" y="144.7">R47</text>
<text x="185.8" y="146.6">N37</text>
<text x="185.8" y="148.5">T39</text>
<text x="54" y="154.9">&lt;21&gt; CRT_HSYNC</text>
<text x="86.9" y="154.3">1</text>
<text x="87.2" y="152.8">&lt;21&gt; CRT_DDC_DATA</text>
<text x="87.2" y="150.9">&lt;21&gt; CRT_DDC_CLK</text>
<text x="96.3" y="154.3">2</text>
<text x="134.2" y="150.5">H32</text>
<text x="134.6" y="152.4">J32</text>
<text x="134.6" y="154.3">J29</text>
<text x="185.8" y="150.5">U36</text>
<text x="185.8" y="152.4">U39</text>
<text x="185.8" y="154.3">Y39</text>
<text x="86.9" y="161.9">1</text>
<text x="96.3" y="161.9">2</text>
<text x="134.3" y="156.2">E29</text>
<text x="134.5" y="161.9">L29</text>
<text x="185.8" y="156.2">Y46</text>
<text x="185.8" y="158.1">AA36</text>
<text x="185.8" y="160">AA39</text>
<text x="185.8" y="161.9">AD42</text>
<text x="54" y="162.5">&lt;21&gt; CRT_VSYNC</text>
<text x="131.1" y="166.3" transform="rotate(-90 131.1 166.3)">1</text>
<text x="185.8" y="163.8">AD46</text>
<text x="140.7" y="169.2">GM45@</text>
<text x="131.1" y="175.7" transform="rotate(-90 131.1 175.7)">2</text>
<text x="223.7" y="196">Title</text>
<text x="222.6" y="203.5">Custom</text>
<text x="223.3" y="201.5">Size</text>
<text x="229.1" y="201.5">Document Number</text>
<text x="285.4" y="201.5">Rev</text>
<text x="287.6" y="203.5">1.0</text>
<text x="223" y="207.3">Date:</text>
<text x="232.1" y="207.3">Friday, December 24, 2010</text>
<text x="261.1" y="207.3">Sheet</text>
<text x="270.2" y="207.3">10</text>
<text x="275.9" y="207.3">of</text>
<text x="281.6" y="207.3">41</text>
</g>
<g font-size="1.7" fill="#f00">
<text x="116.3" y="28.2">GMCH_PWM</text>
<text x="42" y="35.8">L_CTRL_DATA</text>
<text x="42" y="32">L_CTRL_CLK</text>
<text x="112.5" y="35.8">EDID_CLK</text>
<text x="118.2" y="30.1">ENBKL</text>
<text x="120.1" y="32">L_CTRL_CLK</text>
<text x="120.1" y="33.9">L_CTRL_DATA</text>
<text x="194.4" y="32">PEGCOMP</text>
<text x="42" y="39.6">EDID_CLK</text>
<text x="112.5" y="39.6">GMCH_ENVDD</text>
<text x="112.5" y="37.7">EDID_DATA</text>
<text x="42" y="43.4">EDID_DATA</text>
<text x="120.1" y="43.4">LVDS_IBG</text>
<text x="21" y="53">ENBKL</text>
<text x="114.4" y="53">LVDS_ACLK#</text>
<text x="114.4" y="54.9">LVDS_ACLK</text>
<text x="114.4" y="64.4">LVDS_A1#</text>
<text x="114.4" y="62.5">LVDS_A0#</text>
<text x="114.4" y="66.3">LVDS_A2#</text>
<text x="114.4" y="72">LVDS_A0</text>
<text x="114.4" y="73.9">LVDS_A1</text>
<text x="114.4" y="75.8">LVDS_A2</text>
<text x="114.4" y="106.3">TVA_DAC</text>
<text x="114.4" y="108.2">TVB_DAC</text>
<text x="114.4" y="110.1">TVC_DAC</text>
<text x="70.6" y="136.8">DAC_RED</text>
<text x="118.2" y="134.9">DAC_BLU</text>
<text x="70.6" y="138.7">DAC_GRN</text>
<text x="70.6" y="140.6">DAC_BLU</text>
<text x="118.2" y="142.5">DAC_RED</text>
<text x="118.2" y="138.7">DAC_GRN</text>
<text x="118.2" y="153.9">CRT_HSYNC_R</text>
<text x="118.2" y="152">CRT_DDC_DATA</text>
<text x="118.2" y="150.1">CRT_DDC_CLK</text>
<text x="118.2" y="161.5">CRT_VSYNC_R</text>
</g>
<g font-size="1.7" fill="#000080">
<text x="138.8" y="24.4">U3C</text>
<text x="11.1" y="35.8">R731</text>
<text x="11.1" y="32">R730</text>
<text x="28.3" y="35.8">10K_0402_5%</text>
<text x="28.3" y="32">10K_0402_5%</text>
<text x="205.4" y="35.8">R733</text>
<text x="211.2" y="35.8">49.9_0402_1%</text>
<text x="13" y="41.5">R732</text>
<text x="26.4" y="41.5">2.2K_0402_5%</text>
<text x="13" y="45.3">R734</text>
<text x="26.4" y="45.3">2.2K_0402_5%</text>
<text x="106.4" y="45.3">R735</text>
<text x="117.8" y="45.3">2.37K_0402_1%</text>
<text x="13" y="58.7">R259</text>
<text x="11.1" y="60.6">100K_0402_1%</text>
<text x="81.6" y="106.3">R481</text>
<text x="98.8" y="106.3">75_0402_5%</text>
<text x="81.6" y="108.2">R482</text>
<text x="81.6" y="110.1">R483</text>
<text x="98.8" y="108.2">75_0402_5%</text>
<text x="98.8" y="110.1">75_0402_5%</text>
<text x="34" y="136.8">R736</text>
<text x="56.9" y="136.8">150_0402_1%</text>
<text x="34" y="140.6">R73</text>
<text x="34" y="138.7">R72</text>
<text x="56.9" y="140.6">150_0402_1%</text>
<text x="56.9" y="138.7">150_0402_1%</text>
<text x="91.1" y="155.8">R74</text>
<text x="98.8" y="155.8">33_0402_5%</text>
<text x="91.1" y="163.4">R75</text>
<text x="98.8" y="163.4">33_0402_5%</text>
<text x="133.1" y="171.1">R78</text>
<text x="133.1" y="173">1.02K_0402_1%</text>
<text x="150.2" y="169.2">CANTIGA ES_FCBGA1329</text>
</g>
<g font-size="1.7" fill="#004080">
<text x="139.7" y="29.4">L_BKLT_CTRL</text>
<text x="139.7" y="31.3">L_BKLT_EN</text>
<text x="139.7" y="33.2">L_CTRL_CLK</text>
<text x="139.7" y="35.1">L_CTRL_DATA</text>
<text x="172.4" y="33.2">PEG_COMPO</text>
<text x="173.3" y="31.3">PEG_COMPI</text>
<text x="139.7" y="37">L_DDC_CLK</text>
<text x="139.7" y="38.9">L_DDC_DATA</text>
<text x="139.7" y="40.8">L_VDD_EN</text>
<text x="173.6" y="38.9">PEG_RX#_0</text>
<text x="173.6" y="40.8">PEG_RX#_1</text>
<text x="139.7" y="44.6">LVDS_IBG</text>
<text x="139.7" y="46.5">LVDS_VBG</text>
<text x="173.6" y="42.7">PEG_RX#_2</text>
<text x="173.6" y="44.6">PEG_RX#_3</text>
<text x="173.6" y="46.5">PEG_RX#_4</text>
<text x="139.7" y="48.4">LVDS_VREFH</text>
<text x="139.7" y="50.3">LVDS_VREFL</text>
<text x="173.6" y="48.4">PEG_RX#_5</text>
<text x="173.6" y="50.3">PEG_RX#_6</text>
<text x="173.6" y="52.2">PEG_RX#_7</text>
<text x="139.7" y="54.1">LVDSA_CLK#</text>
<text x="139.7" y="56">LVDSA_CLK</text>
<text x="139.7" y="58">LVDSB_CLK#</text>
<text x="139.7" y="59.9">LVDSB_CLK</text>
<text x="172.6" y="58">PEG_RX#_10</text>
<text x="172.6" y="59.9">PEG_RX#_11</text>
<text x="173.6" y="54.1">PEG_RX#_8</text>
<text x="173.6" y="56">PEG_RX#_9</text>
<text x="139.7" y="63.7">LVDSA_DATA#_0</text>
<text x="139.7" y="65.6">LVDSA_DATA#_1</text>
<text x="172.6" y="61.8">PEG_RX#_12</text>
<text x="172.6" y="63.7">PEG_RX#_13</text>
<text x="172.6" y="65.6">PEG_RX#_14</text>
<text x="139.7" y="67.5">LVDSA_DATA#_2</text>
<text x="139.7" y="69.4">LVDSA_DATA#_3</text>
<text x="172.6" y="67.5">PEG_RX#_15</text>
<text x="174.5" y="71.3">PEG_RX_0</text>
<text x="139.7" y="73.2">LVDSA_DATA_0</text>
<text x="139.7" y="75.1">LVDSA_DATA_1</text>
<text x="139.7" y="77">LVDSA_DATA_2</text>
<text x="174.5" y="73.2">PEG_RX_1</text>
<text x="174.5" y="75.1">PEG_RX_2</text>
<text x="174.5" y="77">PEG_RX_3</text>
<text x="139.7" y="78.9">LVDSA_DATA_3</text>
<text x="139.7" y="82.7">LVDSB_DATA#_0</text>
<text x="174.5" y="78.9">PEG_RX_4</text>
<text x="174.5" y="80.8">PEG_RX_5</text>
<text x="174.5" y="82.7">PEG_RX_6</text>
<text x="139.7" y="84.6">LVDSB_DATA#_1</text>
<text x="139.7" y="86.5">LVDSB_DATA#_2</text>
<text x="139.7" y="88.4">LVDSB_DATA#_3</text>
<text x="174.5" y="84.6">PEG_RX_7</text>
<text x="174.5" y="86.5">PEG_RX_8</text>
<text x="174.5" y="88.4">PEG_RX_9</text>
<text x="139.7" y="92.2">LVDSB_DATA_0</text>
<text x="139.7" y="94.1">LVDSB_DATA_1</text>
<text x="173.6" y="90.3">PEG_RX_10</text>
<text x="173.6" y="92.2">PEG_RX_11</text>
<text x="173.6" y="94.1">PEG_RX_12</text>
<text x="139.7" y="96.1">LVDSB_DATA_2</text>
<text x="139.7" y="98">LVDSB_DATA_3</text>
<text x="173.6" y="96.1">PEG_RX_13</text>
<text x="173.6" y="98">PEG_RX_14</text>
<text x="173.6" y="99.9">PEG_RX_15</text>
<text x="139.7" y="107.5">TVA_DAC</text>
<text x="173.7" y="103.7">PEG_TX#_0</text>
<text x="173.7" y="105.6">PEG_TX#_1</text>
<text x="173.7" y="107.5">PEG_TX#_2</text>
<text x="139.7" y="109.4">TVB_DAC</text>
<text x="139.7" y="111.3">TVC_DAC</text>
<text x="173.7" y="109.4">PEG_TX#_3</text>
<text x="173.7" y="111.3">PEG_TX#_4</text>
<text x="173.7" y="113.2">PEG_TX#_5</text>
<text x="139.7" y="115.1">TV_RTN</text>
<text x="173.7" y="115.1">PEG_TX#_6</text>
<text x="173.7" y="117">PEG_TX#_7</text>
<text x="173.7" y="118.9">PEG_TX#_8</text>
<text x="139.7" y="122.7">TV_DCONSEL_0</text>
<text x="139.7" y="124.6">TV_DCONSEL_1</text>
<text x="172.8" y="122.7">PEG_TX#_10</text>
<text x="172.8" y="124.6">PEG_TX#_11</text>
<text x="173.7" y="120.8">PEG_TX#_9</text>
<text x="172.8" y="126.5">PEG_TX#_12</text>
<text x="172.8" y="128.4">PEG_TX#_13</text>
<text x="172.8" y="130.3">PEG_TX#_14</text>
<text x="139.7" y="136.1">CRT_BLUE</text>
<text x="172.8" y="132.2">PEG_TX#_15</text>
<text x="174.7" y="136.1">PEG_TX_0</text>
<text x="174.7" y="138">PEG_TX_1</text>
<text x="139.7" y="139.9">CRT_GREEN</text>
<text x="139.7" y="143.7">CRT_RED</text>
<text x="174.7" y="139.9">PEG_TX_2</text>
<text x="174.7" y="141.8">PEG_TX_3</text>
<text x="174.7" y="143.7">PEG_TX_4</text>
<text x="139.7" y="147.5">CRT_IRTN</text>
<text x="174.7" y="145.6">PEG_TX_5</text>
<text x="174.7" y="147.5">PEG_TX_6</text>
<text x="174.7" y="149.4">PEG_TX_7</text>
<text x="139.7" y="151.3">CRT_DDC_CLK</text>
<text x="139.7" y="153.2">CRT_DDC_DATA</text>
<text x="139.7" y="155.1">CRT_HSYNC</text>
<text x="173.7" y="155.1">PEG_TX_10</text>
<text x="174.7" y="151.3">PEG_TX_8</text>
<text x="174.7" y="153.2">PEG_TX_9</text>
<text x="139.7" y="157">CRT_TVO_IREF</text>
<text x="173.7" y="157">PEG_TX_11</text>
<text x="173.7" y="158.9">PEG_TX_12</text>
<text x="173.7" y="160.8">PEG_TX_13</text>
<text x="139.7" y="162.7">CRT_VSYNC</text>
<text x="173.7" y="162.7">PEG_TX_14</text>
<text x="173.7" y="164.6">PEG_TX_15</text>
</g>
<g font-size="1.5">
<text x="109.4" y="200.7">THIS SHEET OF ENGINEERING DRAWING IS THE PROPRIETARY PROPERTY OF COMPAL ELECTRONICS, INC. AND CONTAINS CONFIDENTIAL</text>
<text x="109.4" y="202.4">AND TRADE SECRET INFORMATION. THIS SHEET MAY NOT BE TRANSFERED FROM THE CUSTODY OF THE COMPETENT DIVISION OF R&amp;D</text>
<text x="109.4" y="204.2">DEPARTMENT EXCEPT AS AUTHORIZED BY COMPAL ELECTRONICS, INC. NEITHER THIS SHEET NOR THE INFORMATION IT CONTAINS</text>
<text x="109.4" y="206">MAY BE USED BY OR DISCLOSED TO ANY THIRD PARTY WITHOUT PRIOR WRITTEN CONSENT OF COMPAL ELECTRONICS, INC.</text>
</g>
<g font-size="1.4">
<text x="34" y="1.4">5</text>
<text x="91.1" y="1.4">4</text>
<text x="148.3" y="1.4">3</text>
<text x="205.4" y="1.4">2</text>
<text x="262.6" y="1.4">1</text>
<text x="4" y="28.8">D</text>
<text x="291.7" y="28.8">D</text>
<text x="4" y="80.3">C</text>
<text x="291.7" y="80.3">C</text>
<text x="4" y="131.7">B</text>
<text x="291.7" y="131.7">B</text>
<text x="4" y="183.1">A</text>
<text x="291.7" y="183.1">A</text>
<text x="34" y="209.1">5</text>
<text x="91.1" y="209.1">4</text>
<text x="148.3" y="209.1">3</text>
<text x="205.4" y="209.1">2</text>
<text x="262.6" y="209.1">1</text>
</g>
</svg>
